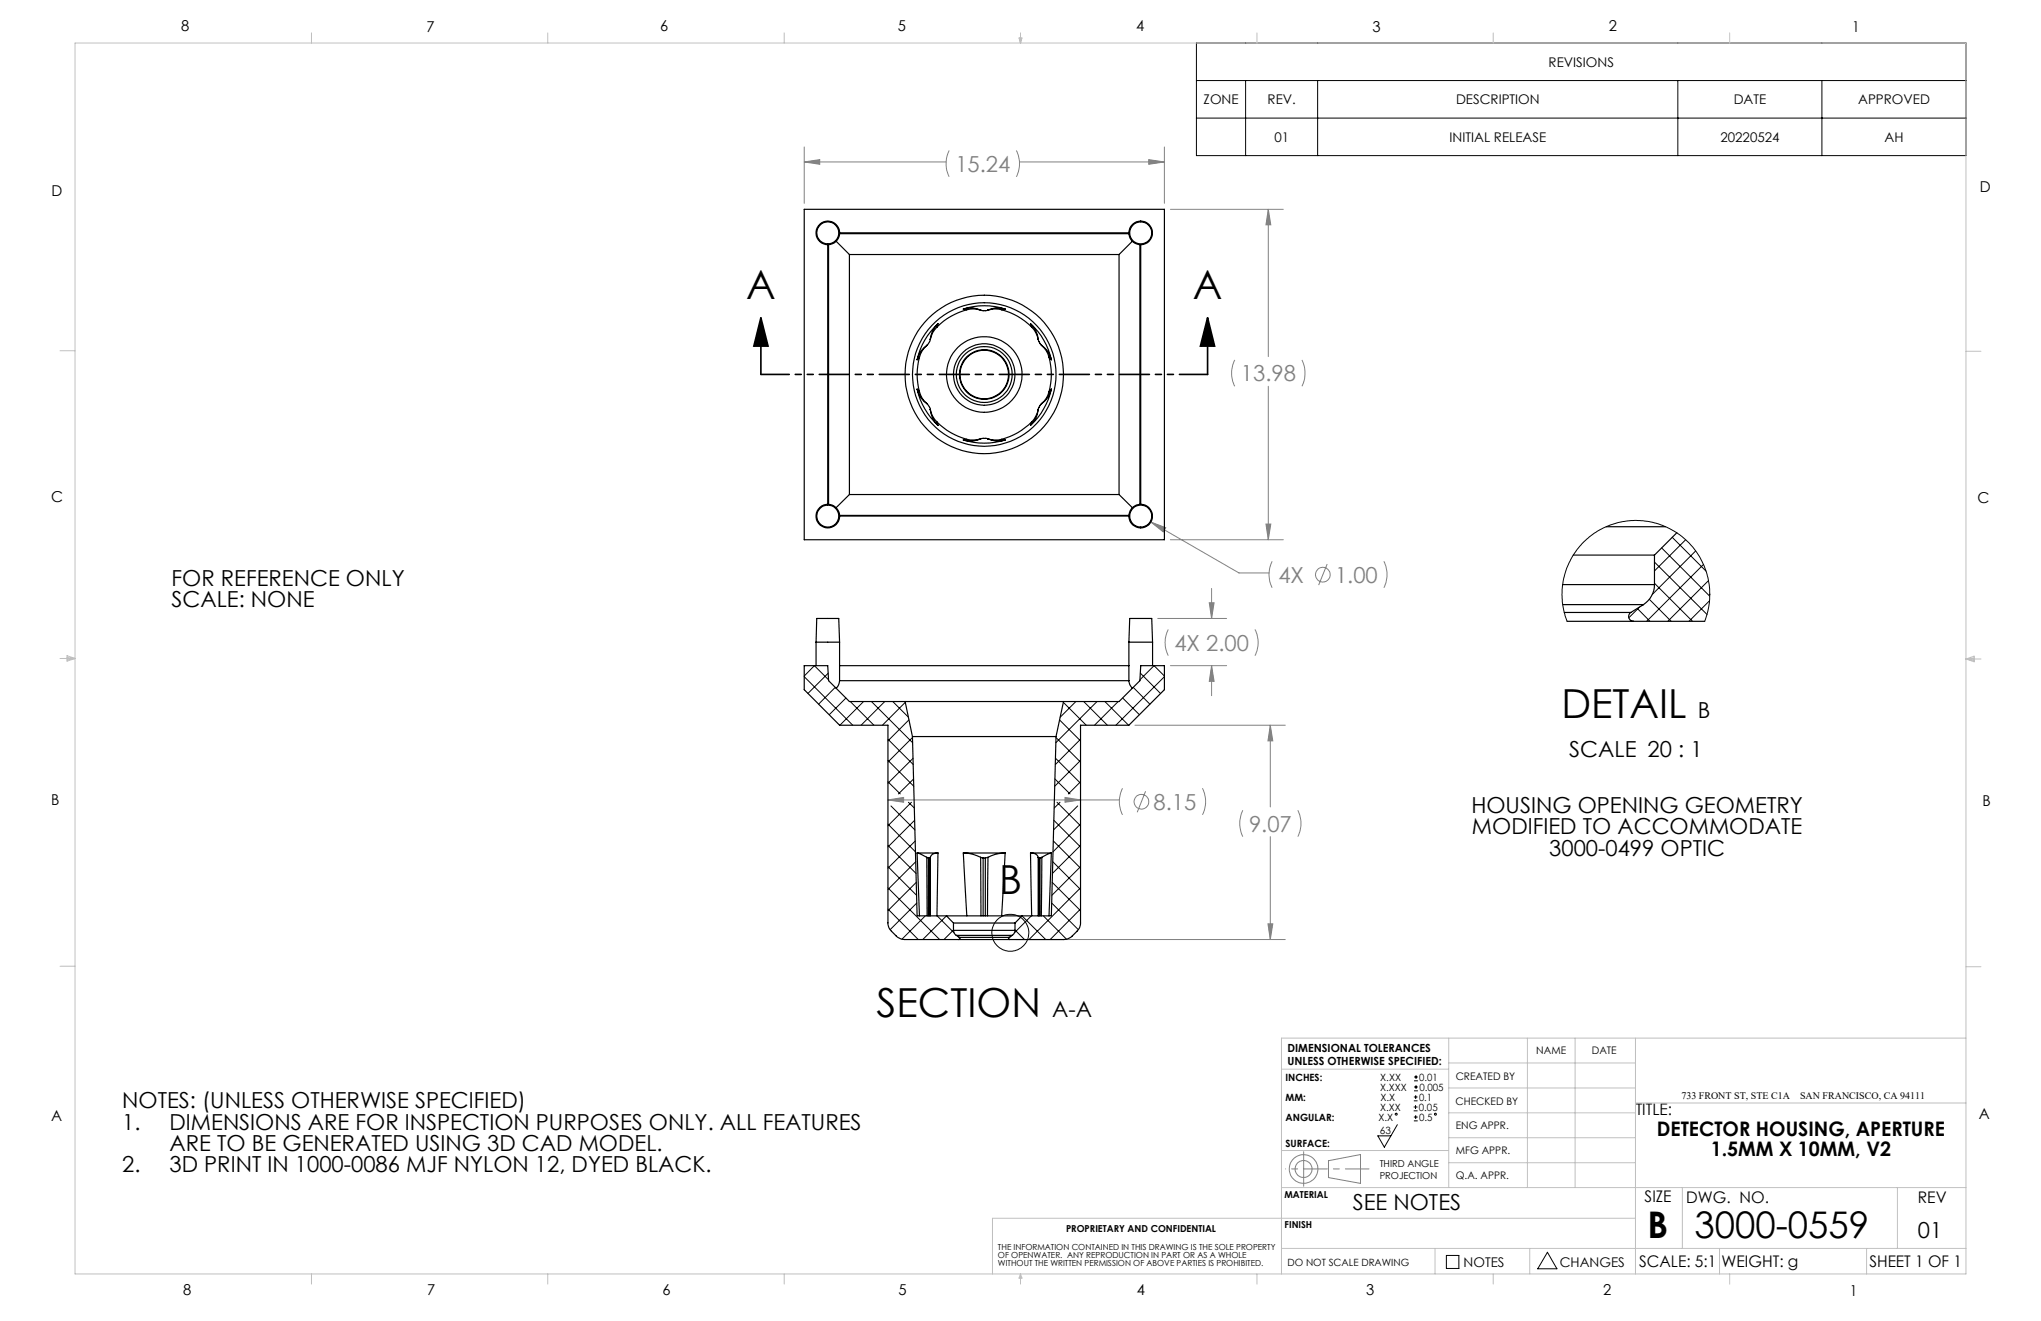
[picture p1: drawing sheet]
<svg xmlns="http://www.w3.org/2000/svg" width="432mm" height="279mm" viewBox="0 0 432 279" stroke-linecap="round" stroke-linejoin="round" font-family="sans-serif">
<g fill="none" stroke="#808080" stroke-width=".21">
<path d="M170.1 31.1v11.9M170.1 34.3h30.1M170.1 34.3l3.3-.5v.9zM200.8 31.8a6.4 6.4 0 0 0 0 5.6M215 31.8a6.1 6.1 0 0 1 0 5.6M215.7 34.3h30.6M243 33.8l3.3 .5-3.3 .4zM246.3 31.1v11.9M247.6 44.3h23.9M268.3 44.3v31.1M268.3 44.3l.6 3.3h-1.1zM261.2 76.1a6.1 6.1 0 0 0 0 5.6"/>
<path d="M275.4 76.1a6.4 6.4 0 0 1 0 5.6M268.3 81.7v32.5M243.5 110.4l18.6 10.8h6.4M243.5 110.4l3.1 1.2-.5 .9zM247.6 114.2h23.9M267.8 110.8h1.1l-.6 3.4zM269.1 118.7a6.2 6.2 0 0 0 0 5.6M280.8 119.3l-1.8 4.5M292.8 118.7a6.2 6.2 0 0 1 0 5.6M244.9 130.8h14.6M247.2 133.1a6.1 6.1 0 0 0 0 5.6M255.8 127.5h1.1l-.6 3.3z"/>
<path d="M256.3 124.5v6.3M265.5 133.1a6.1 6.1 0 0 1 0 5.6M240.1 153.4h31.8M247.6 140.8h11.9M256.3 140.8v6.3M256.3 140.8l.6 3.3h-1.1zM268.7 153.4v17.3M268.7 153.4l.6 3.3h-1zM187.9 169.2h48.9M187.9 169.2l3.3-.5v1zM225.3 168.7l3.3 .5-3.3 .5zM237.5 166.7a6.2 6.2 0 0 0 0 5.6"/>
<path d="M242.4 167.4l-1.8 4.4M254.4 166.7a6.2 6.2 0 0 1 0 5.6M262.9 171.4a6.4 6.4 0 0 0 0 5.6M268.7 177v21.7M274.6 171.4a6.1 6.1 0 0 1 0 5.6M214.9 198.7h57M268.3 195.4h1l-.6 3.3zM281.1 245.5l6.7-1.3v6.1l-6.7-1.2z"/>
<circle cx="279.9" cy="121.5" r="1.56"/>
<circle cx="241.5" cy="169.6" r="1.55"/>
<circle cx="275.8" cy="247.3" r="1.8"/>
<circle cx="275.8" cy="247.3" r="3"/>
</g>
<g fill="none" stroke="#000" stroke-width=".21">
<path d="M253.1 9.1h162.8v23.8h-162.8zM253.1 17h162.8M263.5 17v15.9M278.8 17v15.9M355 17v15.9M385.4 17v15.9M253.1 25h162.8M295.6 237.9l-2.7 4.7-1.4-2.4h2.8M299.1 234.9h.8M299.1 234.1h.8M299.1 232.8h.8M299.1 232h.8"/>
<path d="M299.1 237.1h.8M299.1 236.3h.8M299.2 228.6h.8M299.2 227.8h.8M299.2 230.7h.8M299.2 229.9h.8M299.5 233.8v.8M299.5 231.6v.8M299.5 235.9v.8M299.6 227.4v.8M299.6 229.5v.8M306 265.5h2.6v2.8h-2.6z"/>
<path d="M327.4 264.9l2 3.5h-4.1z"/>
<circle cx="213.7" cy="197.3" r="3.9"/>
<circle cx="295.4" cy="235.7" r=".2"/>
<circle cx="303.7" cy="235.7" r=".2"/>
</g>
<path d="M161 67.2l1.5 6h-3zM161 67.2v12M255.5 67.2l1.5 6h-3zM255.5 67.2v12" fill="none" stroke="#000" stroke-width=".35"/>
<path d="M255.5 79.2h-94.5" fill="none" stroke="#000" stroke-width=".35" stroke-dasharray="6.3 1.3 1.3 1.3 1.3 1.3" stroke-dashoffset=".4"/>
<path d="M275.8 247.2h13.8" fill="none" stroke="#808080" stroke-width=".21" stroke-dasharray="15.2 1.3 1.3 1.3" stroke-dashoffset="10.2"/>
<path d="M275.8 247.2v-3.6M275.8 247.2v3.7" fill="none" stroke="#808080" stroke-width=".21" stroke-dasharray="15.2 1.3 1.3 1.3"/>
<path d="M275.8 247.2h-3.8" fill="none" stroke="#808080" stroke-width=".21" stroke-dasharray="15.2 1.3 1.3 1.3" stroke-dashoffset="15.2"/>
<g fill="none" stroke="#c0c0c0" stroke-width=".21">
<path d="M15.9 9.1h400v260.4h-400zM65.9 6.9v2.2M115.9 6.9v2.2M165.9 6.9v2.2M215.6 8h.6l-.3 1.1zM215.7 8l.2 1.1M215.9 6.9v2.2M216 8l-.1 1.1M265.9 6.9v2.2M315.9 6.9v2.2M365.9 6.9v2.2M12.7 74.2h3.2"/>
<path d="M415.9 74.3h3.2M12.7 139.3h3.2M14.2 139.1l1.7 .2M14.2 138.7l1.7 .6-1.7 .5zM15.9 139.3l-1.7 .3M415.9 139.4h3.2M415.9 139.4l1.8-.6v1.2zM415.9 139.4l1.8 .3M417.7 139.2l-1.8 .2M12.7 204.4h3.2M306.5 219.6v31.6M323.1 219.6v31.6"/>
<path d="M333.2 219.6v31.6M346 219.6v49.9M415.9 204.5h3.2M415.9 219.6h-144.8v49.9M271.1 226.1h35.4M306.5 235.4h39.5M306.5 230.1h39.5M306.5 224.8h39.5M346 233.3h69.9M271.1 251.2h144.8M271.1 243.3h35.4M306.5 245.9h39.5"/>
<path d="M306.5 240.6h39.5M346 257.7h-136v11.8M355.9 251.2v12.9M401.4 251.2v12.9M65.9 269.5v2.1M115.9 269.5v2.1M165.9 269.5v2.1M215.9 269.5v2.1M215.9 269.5l.3 .8h-.6zM265.9 269.5v2.1M271.1 264.1h144.8M303.6 264.1v5.4"/>
<path d="M315.9 269.5v2.1M323.6 264.1v5.4M363.8 264.1v5.4M365.9 269.5v2.1M394.9 264.1v5.4"/>
</g>
<path d="M255.5 67.2l1.5 6h-3zM161 67.2l1.5 6h-3z" fill="#000"/>
<g fill="#808080">
<path d="M187.9 169.2l3.3-.5v1zM225.3 168.7l3.3 .5-3.3 .5zM268.3 195.4h1l-.6 3.3zM268.7 153.4l.6 3.3h-1zM255.8 127.5h1.1l-.6 3.3zM256.3 140.8l.6 3.3h-1.1z"/>
<path d="M170.1 34.3l3.3-.5v.9zM243 33.8l3.3 .5-3.3 .4zM268.3 44.3l.6 3.3h-1.1zM267.8 110.8h1.1l-.6 3.4zM243.5 110.4l2.6 2.1 .5-.9z"/>
</g>
<g fill="none" stroke="#000" stroke-width=".25">
<path d="M170.1 44.3h76.2v69.9h-76.2zM175.1 51.8v54.8M175.3 51.8v54.9M176.9 51l2.8 2.8M177.6 49.2h61.2M177.6 49.4h61.2M179.7 53.8h57M179.7 53.8v50.8M236.7 53.8v50.8M239.6 51l-2.9 2.8M241.2 51.8v54.9M241.3 51.8v54.8"/>
<path d="M194.5 75.6l-.5 .5M194.5 75.6a13.7 13.7 0 0 0 0 7.3M196.1 73.1a5.2 5.2 0 0 0-2.1 3M196.1 73.1v-.1a4.6 4.6 0 0 0-1.6 2.6M196.8 71.7l-.2 .6-.5 .8M198.2 69.2a4.7 4.7 0 0 0-1.4 2.6v-.1M198.4 68.5l-.2 .7M198.4 68.5a14.6 14.6 0 0 0-4.4 7.6M198.4 68.5a5 5 0 0 0-1.6 3.2M203.8 65.4l.7 .1M203.8 65.4a14.2 14.2 0 0 1 8.9 0M203.8 65.4a5 5 0 0 1 3.7 .2"/>
<path d="M204.5 65.5a14.1 14.1 0 0 0-6.3 3.7M204.5 65.5a4.7 4.7 0 0 1 3 .2v-.1M207.5 65.6l.5 .1 1-.1M211.9 65.5a14 14 0 0 1 6.4 3.7M211.9 65.5a4.7 4.7 0 0 0-3 .2l.1-.1M212.7 65.4l-.8 .1M212.7 65.4a4.9 4.9 0 0 0-3.7 .2M218 68.5a14.6 14.6 0 0 1 4.4 7.6M218 68.5l.3 .7M218 68.5a5.1 5.1 0 0 1 1.6 3.2M218.3 69.2a5 5 0 0 1 1.3 2.6v-.1M219.6 71.7l.4 1 .4 .4"/>
<path d="M220.4 73.1l-.1-.1a4.6 4.6 0 0 1 1.6 2.6M220.4 73.1a5.1 5.1 0 0 1 2 3M221.9 75.6a13.7 13.7 0 0 1 0 7.3M221.9 75.6l.5 .5M194 82.3l.5 .6M194 82.3a14.9 14.9 0 0 0 4.4 7.7M194 82.3a5.1 5.1 0 0 0 2.1 3M194.5 82.9a4.6 4.6 0 0 0 1.6 2.5v-.1M196.1 85.3l.6 .8 .1 .6M196.8 86.7a5.2 5.2 0 0 0 1.6 3.3M196.8 86.7v-.1a5 5 0 0 0 1.4 2.7M198.2 89.3l.2 .7"/>
<path d="M198.2 89.3a14.1 14.1 0 0 0 6.3 3.6M203.8 93.1a15 15 0 0 0 8.9 0M204.5 92.9l-.7 .2M207.5 92.8a5.2 5.2 0 0 1-3.7 .3M207.5 92.8l.5-.1 1 .1M207.5 92.8a5.4 5.4 0 0 1-3 .1M209 92.8a5.2 5.2 0 0 0 3.7 .3M209 92.8h-.1a5.4 5.4 0 0 0 3 .1M211.9 92.9l.8 .2M218.3 89.3a14 14 0 0 1-6.4 3.6M218.3 89.3l-.3 .7M219.6 86.7a4.9 4.9 0 0 1-1.6 3.3"/>
<path d="M219.6 86.7v-.1a5.2 5.2 0 0 1-1.3 2.7M220.4 85.3l-.4 .5-.4 .9M221.9 82.9a4.6 4.6 0 0 1-1.6 2.5l.1-.1M222.4 82.3a14.9 14.9 0 0 1-4.4 7.7M222.4 82.3l-.5 .6M222.4 82.3a5.1 5.1 0 0 1-2 3M177.6 109.1h61.2M177.6 109h61.2M179.7 104.6l-2.8 2.8M179.7 104.6h57M236.7 104.6l2.9 2.8M332.8 117.4h17.2"/>
<path d="M339.8 111.4h12.6M350 117.4v6.2M354.8 112.7l-4.8 4.7M172.6 135.8l.2-5h4.6l.2 5M172.6 135.8h5M172.6 135.8v5M177.6 135.8v5M238.8 135.8h5M238.8 135.8l.2-5h4.7l.1 5M238.8 135.8v5M243.8 135.8v5M330.6 123.6h19.4"/>
<path d="M330.6 127.9h17.1M330.9 129.5h14.1M331.5 131.4h14M345 129.5a1.02 1.02 0 0 0-.4 1.2 1.02 1.02 0 0 0 .9 .7M345.5 131.4h15.1M347.7 127.9l-2.7 1.6M350 123.6a5.2 5.2 0 0 1-2.3 4.3M177.6 144a2.38 2.38 0 0 1-.7 1.6M177.6 140.8v3.2M177.6 140.8h61.2M177.6 144h61.2M191.5 148.4h33.5"/>
<path d="M191.5 148.4h-11.8l-4.4-4.4-.2-3.2h-5v5.1l7.5 7.5h10.3v41.8a2.32 2.32 0 0 0 .7 1.8l1 1a2.72 2.72 0 0 0 1.8 .7h11.4M191.5 148.4l1.5 7.4M193 155.8h30.4M193 155.8l1 37.9h6.2M223.4 155.8l-1 37.9h-6.2M225 148.4h11.7l4.5-4.4 .1-3.2h5v5.1l-7.5 7.5h-10.2v41.8a2.32 2.32 0 0 1-.7 1.8l-1.1 1a2.72 2.72 0 0 1-1.7 .7h-11.5M225 148.4l-1.6 7.4M238.8 144a2.38 2.38 0 0 0 .8 1.6M238.8 140.8v3.2M194 180.4h4.4M194 180.4l.5 13.3M194 180.4l2.1 .9"/>
<path d="M196.1 181.3v12.4M196.1 181.3l.3 .2M196.4 181.5h.3M196.4 181.5v12.2M196.7 181.5v12.2M196.8 181.3l-.1 .2M196.8 181.3v12.4M198.4 180.4l-.2 13.3M198.4 180.4a1.54 1.54 0 0 0-1.6 .9M200.2 193.7h16M200.2 193.7l1.5 1.5M201.7 195.2h13"/>
<path d="M201.7 196.8h13M201.7 196.8l.3 .7 .3 .3M201.7 195.2v1.6M202.3 197.8h11.8M202.3 197.8l.7 .5M202.8 198.7h10.8M203 198.3a.25 .25 0 0 1 .1 .2 .25 .25 0 0 1-.3 .2M203 198.3h10.5M203.8 180.4h8.9M203.8 180.4l.7 13.3M203.8 180.4l1.4 .2 2.3 .7M207.5 181.3l.5 .2"/>
<path d="M207.5 181.3v12.4M208 181.5h.5M208 181.5v12.2M208.5 181.5v12.2M209 181.3l-.1 12.4M209 181.3l-.5 .2M212.7 180.4l-.8 13.3M212.7 180.4h-.6a7.3 7.3 0 0 0-3.1 .9M213.5 198.3a.25 .25 0 0 0-.1 .2 .25 .25 0 0 0 .2 .2M214.1 197.8l-.6 .5M214.7 196.8l-.2 .7-.4 .3M214.7 195.2v1.6"/>
<path d="M216.2 193.7l-1.5 1.5M218 180.4h4.4M218 180.4l.3 13.3M218 180.4a1.48 1.48 0 0 1 1.6 .9M219.6 181.3l.2 .2M219.6 181.3v12.4M219.8 181.5h.2M219.8 181.5v12.2M220 181.5v12.2M220.4 181.3l-.1 12.4M220.4 181.3l-.4 .2M222.4 180.4l-.5 13.3"/>
<path d="M222.4 180.4l-2 .9"/>
<circle cx="175.1" cy="49.3" r="2.49"/>
<circle cx="175.1" cy="49.3" r="2.31"/>
<circle cx="241.3" cy="49.2" r="2.51"/>
<circle cx="241.3" cy="49.3" r="2.34"/>
<circle cx="208.2" cy="79.2" r="8"/>
<circle cx="208.2" cy="79.2" r="15.2"/>
<circle cx="208.2" cy="79.2" r="16.8"/>
<circle cx="208.2" cy="79.2" r="5.9"/>
<circle cx="208.2" cy="79.2" r="5.1"/>
<circle cx="208.2" cy="79.2" r="6.5"/>
<circle cx="208.2" cy="79.2" r="5.3"/>
<circle cx="175.1" cy="109.2" r="2.33"/>
<circle cx="175.1" cy="109.2" r="2.51"/>
<circle cx="241.3" cy="109.2" r="2.49"/>
<circle cx="241.3" cy="109.2" r="2.32"/>
</g>
<g fill="none" stroke="#000" stroke-width=".21">
<path d="M350 118.9l11.1 11.1M351.5 115.9l10.2 10.2M353.8 113.6l7.1 7.2M356.6 114.2l-6.6 6.6M358.7 116.5l-9.1 9.2M360.4 119.4l-12 12M331.5 131.4a15.6 15.6 0 0 1 14.6-21.3 15.6 15.6 0 0 1 14.5 21.3M346.4 128.7l2.7 2.7M346.9 128.4l-2.3 2.3M348.9 126.8l4.7 4.6M350 123.4l8.1 8M361.5 122.8l-8.7 8.6"/>
<path d="M361.7 127.1l-4.4 4.3M170.1 143l2.2-2.2 3 3M170.1 143.1l10.3 10.3M175.2 142.4l-4.3 4.3M176.7 145.4l-3.5 3.5M179 147.6l-3.6 3.6M179.9 148.4l5 5M182.7 148.4l-5 5M184.4 148.4l8.7 8.7M187.2 148.4l-5 5M187.9 156.4l5.3 5.3M188.9 148.4l3.3 3.3"/>
<path d="M191.5 148.6l-4.8 4.8M192.3 152.3l-4.4 4.4M193 156l-5.1 5.2M223.4 156l5.2 5.2M224.2 152.3l4.4 4.4M225 148.6l4.8 4.8M227.6 148.4l-3.3 3.3M228.6 156.4l-5.3 5.3M229.3 148.4l5 5M232.1 148.4l-8.7 8.7M233.8 148.4l5 5M236.6 148.4l-5 5"/>
<path d="M237.5 147.6l3.6 3.6M239.7 145.4l3.6 3.5M241.3 142.4l4.2 4.3M246.3 143l-2.1-2.2-3 3M246.3 143.1l-10.2 10.3M187.9 178.8l5.9 5.9M187.9 174.3l5.8 5.9M187.9 165.3l2.6 2.6M187.9 160.8l5.4 5.5M188.5 170.5l5.1 5M192.1 170.5l-4.2 4.2M192.2 169.7l1.3 1.2"/>
<path d="M192.8 169.7l-.6 .7M193.2 160.4l-5.3 5.3M193.3 164.7l-3.2 3.2M193.5 173.5l-5.6 5.6M193.6 177.9l-5.7 5.7M222.8 177.9l5.8 5.7M223 173.5l5.6 5.6M223.2 164.7l3.2 3.2M223.3 160.4l5.3 5.3M223.6 169.7l.7 .7M224.3 169.7l-1.3 1.2M224.4 170.5l4.2 4.2"/>
<path d="M228 170.5l-5.1 5M228.6 160.8l-5.5 5.5M228.6 165.3l-2.6 2.6M228.6 174.3l-5.8 5.9M228.6 178.8l-6 5.9M187.9 192.3l6.4 6.4M187.9 187.8l10.9 10.9M187.9 183.3l6 6.1M193.7 182.2l-5.8 5.9M193.9 186.6l-6 6M194 191l-5.7 5.6M195.8 193.7l-5 4.9"/>
<path d="M198.3 193.7l3.5 3.6M200.2 193.7l-5 5M201.7 196.7l-2 2M202.5 197.9l.6 .6M214 197.9l-.6 .6M214.7 196.7l2 2M216.2 193.7l5 5M218.2 193.7l-3.6 3.6M220.7 193.7l4.9 4.9M222.5 191l5.6 5.6M222.6 186.6l6 6M222.7 182.2l5.9 5.9"/>
<path d="M228.6 183.3l-6.1 6.1M228.6 187.8l-10.9 10.9M228.6 192.3l-6.4 6.4"/>
</g>
<g font-size="8.5">
<text x="157.8" y="63.3">A</text>
<text x="252.3" y="63.3">A</text>
<text x="330.3" y="151.8">DETAIL</text>
<text x="211.4" y="189.2">B</text>
<text x="185.5" y="215.1">SECTION</text>
</g>
<g font-size="7.8">
<text x="348.5" y="261.9">B</text>
<text x="358.5" y="261.9">3000-0559</text>
</g>
<g font-size="4.7" fill="#808080">
<text x="202.1" y="36.4">15.24</text>
<text x="262.5" y="80.7">13.98</text>
<text x="270.5" y="123.2">4X</text>
<text x="282.5" y="123.2">1.00</text>
<text x="248.5" y="137.7">4X 2.00</text>
<text x="244.1" y="171.3">8.15</text>
<text x="264.3" y="175.9">9.07</text>
</g>
<g font-size="4.7">
<text x="36.3" y="123.9">FOR REFERENCE ONLY</text>
<text x="36.3" y="128.5">SCALE: NONE</text>
<text x="359.2" y="151.8">B</text>
<text x="332" y="160">SCALE 20 : 1</text>
<text x="311.3" y="171.9">HOUSING OPENING GEOMETRY</text>
<text x="311.4" y="176.5">MODIFIED TO ACCOMMODATE</text>
<text x="327.8" y="181">3000-0499 OPTIC</text>
<text x="222.6" y="215.1">A-A</text>
<text x="25.9" y="234.4">NOTES: (UNLESS OTHERWISE SPECIFIED)</text>
<text x="25.9" y="238.9">1.</text>
<text x="35.9" y="238.9">DIMENSIONS ARE FOR INSPECTION PURPOSES ONLY. ALL FEATURES</text>
<text x="35.9" y="243.5">ARE TO BE GENERATED USING 3D CAD MODEL.</text>
<text x="25.9" y="248">2.</text>
<text x="35.9" y="248">3D PRINT IN 1000-0086 MJF NYLON 12, DYED BLACK.</text>
<text x="286.2" y="255.9">SEE NOTES</text>
<text x="405.7" y="261.9">01</text>
</g>
<g font-size="4.2">
<text x="350.5" y="240.3">DETECTOR HOUSING, APERTURE</text>
<text x="361.9" y="244.5">1.5MM X 10MM, V2</text>
</g>
<g font-size="3.4">
<text x="346.1" y="235.9">TITLE:</text>
<text x="347.9" y="254.3">SIZE</text>
<text x="356.7" y="254.4">DWG. NO.</text>
<text x="405.7" y="254.5">REV</text>
<text x="346.8" y="267.9">SCALE: 5:1</text>
<text x="364.2" y="267.9">WEIGHT: g</text>
<text x="395.5" y="267.9">SHEET 1 OF 1</text>
</g>
<g font-size="3.2">
<text x="38.3" y="6.7">8</text>
<text x="90.2" y="6.7">7</text>
<text x="139.7" y="6.5">6</text>
<text x="190" y="6.5">5</text>
<text x="240.4" y="6.5">4</text>
<text x="290.4" y="6.7">3</text>
<text x="340.4" y="6.5">2</text>
<text x="391.9" y="6.7">1</text>
<text x="10.9" y="41.6">D</text>
<text x="418.9" y="40.7">D</text>
<text x="10.9" y="106.3">C</text>
<text x="418.4" y="106.4">C</text>
<text x="10.8" y="170.2">B</text>
<text x="419.4" y="170.6">B</text>
<text x="10.8" y="237.2">A</text>
<text x="418.6" y="236.8">A</text>
<text x="38.8" y="273.8">8</text>
<text x="90.4" y="273.8">7</text>
<text x="140.2" y="273.8">6</text>
<text x="190.1" y="273.9">5</text>
<text x="240.5" y="273.8">4</text>
<text x="289" y="273.9">3</text>
<text x="339.1" y="273.8">2</text>
<text x="391.4" y="274.1">1</text>
</g>
<g font-size="2.8">
<text x="327.6" y="14.1">REVISIONS</text>
<text x="254.6" y="22.1">ZONE</text>
<text x="268.2" y="22.1">REV.</text>
<text x="308" y="22.1">DESCRIPTION</text>
<text x="366.8" y="22.1">DATE</text>
<text x="393.1" y="22.1">APPROVED</text>
<text x="269.6" y="30">01</text>
<text x="306.7" y="30">INITIAL RELEASE</text>
<text x="364" y="30">20220524</text>
<text x="398.7" y="30">AH</text>
<text x="309.6" y="268">NOTES</text>
<text x="330" y="268">CHANGES</text>
</g>
<g font-size="2.4">
<text x="272.4" y="222.5">DIMENSIONAL TOLERANCES</text>
<text x="272.4" y="225.3">UNLESS OTHERWISE SPECIFIED:</text>
</g>
<g font-size="2.2">
<text x="325" y="222.9">NAME</text>
<text x="336.8" y="222.9">DATE</text>
<text x="308" y="233.6">CHECKED BY</text>
<text x="308" y="228.4">CREATED BY</text>
<text x="308" y="238.8">ENG APPR.</text>
<text x="308" y="244">MFG APPR.</text>
<text x="308" y="249.3">Q.A. APPR.</text>
</g>
<g font-size="2.1">
<text x="272" y="228.6">INCHES:</text>
<text x="272" y="232.8">MM:</text>
<text x="292" y="230.7">X.XXX</text>
<text x="292" y="228.6">X.XX</text>
<text x="292.1" y="232.8">X.X</text>
<text x="300.2" y="232.8">0.1</text>
<text x="300.3" y="228.6">0.01</text>
<text x="300.3" y="230.7">0.005</text>
<text x="355.7" y="232.4">733 FRONT ST, STE C1A</text>
<text x="380.8" y="232.4">SAN FRANCISCO, CA 94111</text>
<text x="272" y="237">ANGULAR:</text>
<text x="291.6" y="237">X.X</text>
<text x="291.9" y="239.8">63</text>
<text x="292" y="234.9">X.XX</text>
<text x="300.2" y="234.9">0.05</text>
<text x="300.2" y="237">0.5</text>
<text x="272" y="242.6">SURFACE:</text>
<text x="272.4" y="267.8">DO NOT SCALE DRAWING</text>
</g>
<g font-size="2">
<text x="291.9" y="246.8">THIRD ANGLE</text>
<text x="291.9" y="249.3">PROJECTION</text>
<text x="271.7" y="253.4">MATERIAL</text>
<text x="225.5" y="260.6">PROPRIETARY AND CONFIDENTIAL</text>
<text x="271.8" y="259.7">FINISH</text>
</g>
<g font-size="1.8">
<text x="211.1" y="264.3">THE INFORMATION CONTAINED IN THIS DRAWING IS THE SOLE PROPERTY</text>
<text x="211.1" y="266.1">OF OPENWATER. ANY REPRODUCTION IN PART OR AS A WHOLE</text>
<text x="211.1" y="267.8">WITHOUT THE WRITTEN PERMISSION OF ABOVE PARTIES IS PROHIBITED.</text>
</g>
</svg>
